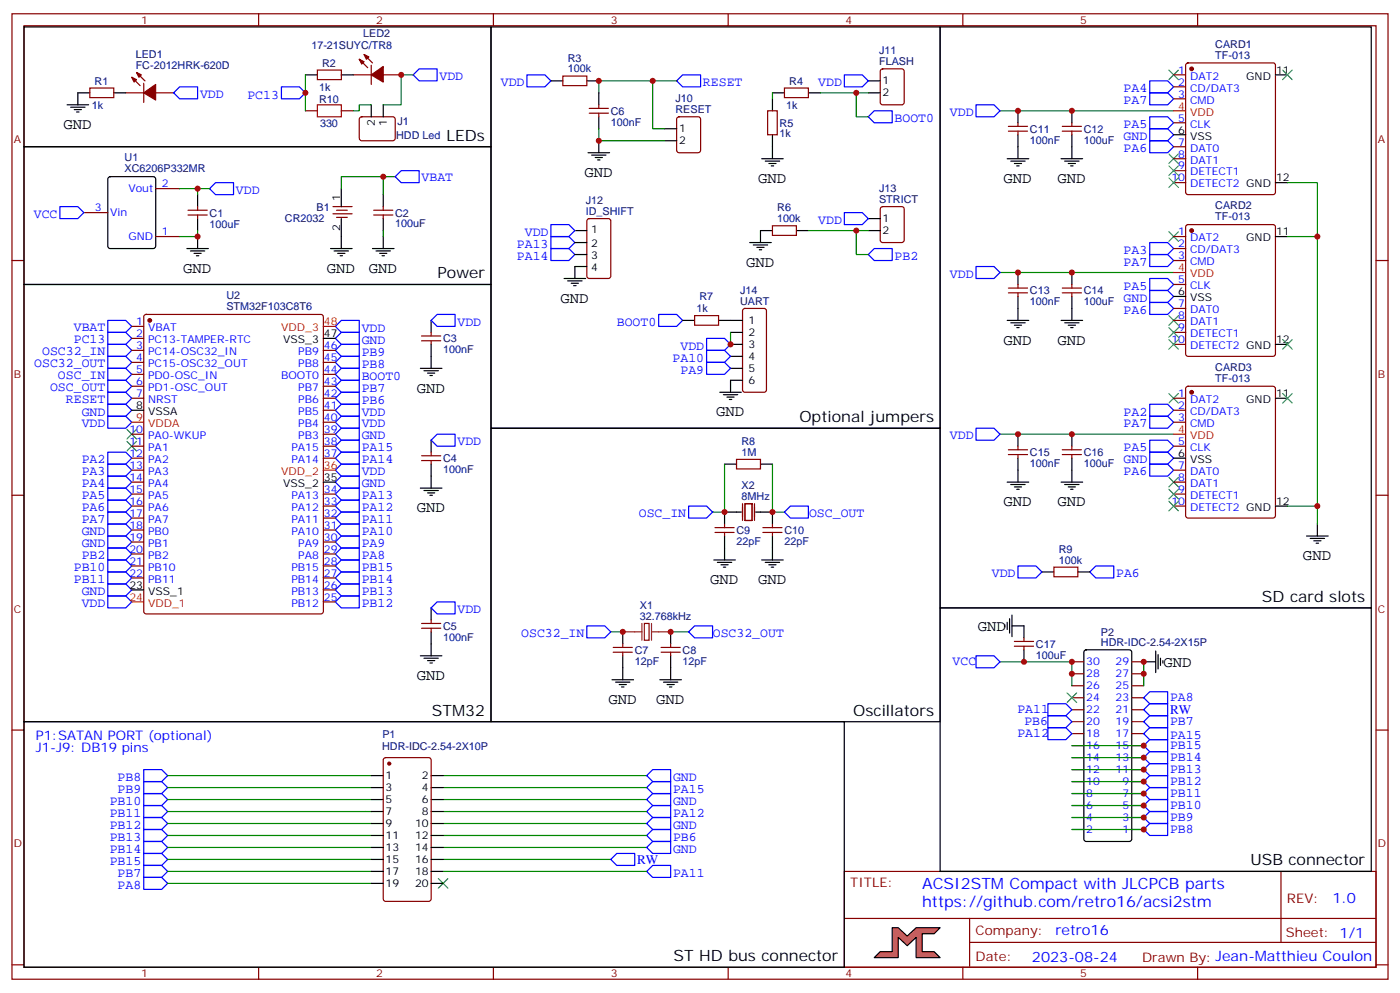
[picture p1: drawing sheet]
<svg xmlns="http://www.w3.org/2000/svg" width="412mm" height="292mm" viewBox="0 0 412 292" stroke-linecap="round" stroke-linejoin="round" font-family="sans-serif">
<g fill="none" stroke="#870000" stroke-width=".35">
<path d="M3.5 4.1h405.4v284.3h-405.4zM7.1 7.6h398.2v277.3h-398.2zM76.2 4.1v3.5M145.3 4.1v3.5M214.5 4.1v3.5M283.6 4.1v3.5M352.8 4.1v3.5M37 27.3h5.3M38.8 22.8l2.5 2.4M40.2 21.3l2.5 2.5M42.3 24.5v5.7M45.9 27.3h5.3"/>
<path d="M297 38.6h5.7M297 37.2h5.7M299.9 36.2v1M299.9 38.6v1.1M312.9 38.6h5.7M312.9 37.2h5.7M315.7 36.2v1M315.7 38.6v1.1M45.9 55.6h7M3.5 76.7h3.6M24.7 62.6h7M45.9 69.7h7"/>
<path d="M55.4 61.9h5.6M55.4 63.3h5.6M58.2 60.9v1M58.2 63.3v1.1M98.1 60.9h5.6M98.1 63h5.6M99.1 61.9h3.2M99.1 64h3.2M110.1 61.9h5.6M110.1 63.3h5.6M112.9 60.9v1M112.9 63.3v1.1"/>
<path d="M405.3 76.7h3.6M124.2 99h5.6M127 97.9v1.1M297 86.3h5.7M297 84.8h5.7M299.9 83.8v1M299.9 86.3v1M312.9 86.3h5.7M312.9 84.8h5.7M315.7 83.8v1M315.7 86.3v1M124.2 100.4h5.6"/>
<path d="M127 100.4v1M124.2 135.6h5.6M124.2 134.2h5.6M127 133.2v1M127 135.6v1.1M217 135.3h7v2.8h-7zM297 133.9h5.7M297 132.5h5.7M299.9 131.4v1.1M299.9 133.9v1M312.9 133.9h5.7M312.9 132.5h5.7"/>
<path d="M315.7 131.4v1.1M315.7 133.9v1M3.5 145.9h3.6M210.6 156.8h5.7M210.6 155.4h5.7M213.4 154.3v1.1M213.4 156.8v1.1M224.7 156.8h5.7M224.7 155.4h5.7M227.5 154.3v1.1M227.5 156.8v1.1M405.3 145.9h3.6"/>
<path d="M124.2 185h5.6M124.2 183.6h5.6M127 182.6v1M127 185v1.1M180.6 192.1h5.7M180.6 190.7h5.7M183.4 189.6v1.1M183.4 192.1v1M194.7 192.1h5.7M194.7 190.7h5.7M197.6 189.6v1.1M197.6 192.1v1"/>
<path d="M298.8 190.3h5.6M298.8 188.9h5.6M301.6 187.9v1M301.6 190.3v1.1M3.5 215h3.6M405.3 215h3.6M248.7 256.6h156.6v28.3h-156.6zM377.3 256.7v20.8M248.7 270.5h156.5M285.6 277.5h119.6M285.6 270.5v14.1M3.5 284.2h3.6"/>
<path d="M76.2 284.9v3.5M145.3 284.9v3.5M214.5 284.9v3.5M283.6 284.9v3.5M352.8 284.9v3.5M405.3 284.2h3.6"/>
</g>
<g fill="none" stroke="#000" stroke-width=".35">
<path d="M299.9 32.6v3.6M299.9 39.7v3.5M315.7 32.6v3.6M315.7 39.7v3.5M32 52.2l.5-.2h12.7l.6 .5 .1 20-.5 .6-12.9 .1-.7-.5-.1-20zM58.2 57.3v3.6M100.5 55.6v5.3M112.9 57.3v3.6M58.2 64.4v3.5M100.5 64.4v5.3M112.9 64.4v3.5M127 94.4v3.5"/>
<path d="M299.9 80.3v3.5M299.9 87.3v3.5M315.7 80.3v3.5M315.7 87.3v3.5M127 101.4v3.6M127 129.6v3.6M127 136.7v3.5M213.4 136.7h3.6M224 136.7h3.5M299.9 127.9v3.5M299.9 134.9v3.6M315.7 127.9v3.5"/>
<path d="M315.7 134.9v3.6M213.4 150.8v3.5M213.4 157.9v3.5M227.5 150.8v3.5M227.5 157.9v3.5M127 179v3.6M127 186.1v3.5M183.4 186.1v3.5M183.4 193.1v3.6M197.6 186.1v3.5M197.6 193.1v3.6M301.6 184.3v3.6"/>
<path d="M301.6 191.4v3.5"/>
</g>
<g fill="#870000" stroke="#870000" stroke-width=".35">
<path d="M38.8 22.8l1.4 .7-.7 .7z"/>
<path d="M40.2 21.3l1.4 .7-.7 .8z"/>
<path d="M42.3 27.3l3.6-2.4v4.6z"/>
</g>
<path d="M262.8 273.2h1.8l2.6 2.5 2.7-2.5h7l-1.7 1.8h-3.6v5.3h3.6l1.7 1.7h-7v-6l-2.6 2.5-2.7-2.5v6h-7.1l1.8-1.7h3.5z" fill="#f90" stroke="#000" stroke-width=".35"/>
<g fill="none" stroke="#000" stroke-width=".35">
<path d="M7.1 7.9h137.5v35.3h-137.5zM144.6 7.9h132.3v118.2h-132.3zM276.9 7.9h127v171.1h-127zM19.8 30.9h6.3M20.8 31.6h4.2M21.9 32.3h2.1M22.6 33h.7M26.5 27.3h-3.6v3.6M33.5 27.3h3.5M90 22h3.5M100.5 22h3.6M109.4 30.9v3.5"/>
<path d="M112.9 30.9v3.5M162.3 23.8h3.5M172.9 23.8h3.5M176.4 27.3v3.6M176.4 34.4v3.5M195.8 37.9h3.5M227.5 27.3h3.6M227.5 29.1v3.5M227.5 39.7v7M238.1 27.3h3.6M255.8 23.8h3.5M255.8 27.3h3.5"/>
<path d="M345.7 39.7h3.5M375.7 22h3.5M7.1 43.2h137.5v40.6h-137.5zM173.2 45h6.4M174.3 45.7h4.2M175.3 46.4h2.1M176 47.1h.7M176.4 41.5v3.5M195.8 41.5h3.5M224.4 46.7h6.3M225.4 47.4h4.3M226.5 48.2h2.1"/>
<path d="M227.2 48.9h.7M296.7 46.7h6.3M297.7 47.4h4.3M298.8 48.2h2.1M299.5 48.9h.7M299.9 43.2v3.5M312.6 46.7h6.3M313.6 47.4h4.3M314.7 48.2h2.1M315.4 48.9h.7M315.7 43.2v3.5M375.7 53.8h3.5"/>
<path d="M55 73.2h6.4M56.1 73.9h4.2M57.1 74.6h2.2M57.9 75.3h.7M58.2 69.7v3.5M97.4 73.2h6.3M98.4 73.9h4.3M99.5 74.6h2.1M100.2 75.3h.7M100.5 69.7v3.5M109.7 73.2h6.4M110.8 73.9h4.2"/>
<path d="M111.8 74.6h2.1M112.5 75.3h.7M112.9 69.7v3.5M169.3 67.9h3.6M169.3 71.4h3.6M169.3 75h3.6M172.9 78.5h-3.6v3.5M220.8 71.4h6.4M221.9 72.1h4.2M223 72.8h2.1M223.7 73.6h.7M227.5 67.9h-3.5v3.5"/>
<path d="M234.6 67.9h3.5M255.8 64.4h3.5M255.8 67.9h3.5M375.7 69.7h3.5M7.1 83.8h137.5v128.7h-137.5zM95.2 99.7h3.6M166.2 82h6.3M167.2 82.7h4.2M168.3 83.4h2.1M169 84.1h.7M201.1 94.4h3.5M211.7 94.4h7"/>
<path d="M215.2 97.9h3.5M296.7 94.4h6.3M297.7 95.1h4.3M298.8 95.8h2.1M299.5 96.5h.7M299.9 90.8v3.6M312.6 94.4h6.3M313.6 95.1h4.3M314.7 95.8h2.1M315.4 96.5h.7M315.7 90.8v3.6M345.7 87.3h3.5"/>
<path d="M123.8 108.5h6.4M124.9 109.2h4.2M125.9 109.9h2.2M126.6 110.6h.8M127 105v3.5M212 115.5h6.4M213.1 116.2h4.2M214.1 116.9h2.2M214.8 117.7h.7M215.2 108.5h3.5M215.2 101.4h3.5M215.2 105h3.5"/>
<path d="M218.7 112h-3.5v3.5M375.7 101.4h3.5M375.7 117.3h3.5M38.8 120.8h3.5M144.6 126.1h132.3v86.4h-132.3zM299.9 138.5v3.5M315.7 138.5v3.5M345.7 134.9h3.5M95.2 142h3.6M123.8 143.8h6.4M124.9 144.5h4.2M125.9 145.2h2.2"/>
<path d="M126.6 145.9h.8M127 140.2v3.6M213.4 150.8h5M222.6 150.8h4.9M296.7 142h6.3M297.7 142.7h4.3M298.8 143.4h2.1M299.5 144.1h.7M312.6 142h6.3M313.6 142.7h4.3M314.7 143.4h2.1M315.4 144.1h.7"/>
<path d="M375.7 149h3.5M384.9 157.9h6.3M385.9 158.6h4.3M387 159.3h2.1M387.7 160h.7M388.1 154.3v3.6M38.8 173.7h3.5M210.3 164.9h6.3M211.3 165.6h4.2M212.4 166.3h2.1M213.1 167h.7M213.4 161.4v3.5"/>
<path d="M224.4 164.9h6.3M225.4 165.6h4.3M226.5 166.3h2.1M227.2 167h.7M227.5 161.4v3.5M276.9 179h127v77.6h-127zM306.9 168.5h3.5M317.5 168.5h3.5M123.8 193.1h6.4M124.9 193.9h4.2M125.9 194.6h2.2M126.6 195.3h.8"/>
<path d="M127 189.6v3.5M183.4 196.7v3.5M197.6 196.7v3.5M296 184v.7M296.7 183.3v2.1M297.4 182.2v4.2M298.1 184.3h3.5M298.1 181.2v6.3M319.5 191.6l.5-.2h12.7l.6 .4 .1 55.3-.5 .7h-12.9l-.7-.4v-55.3zM336.9 194.9h3.5M340.4 191.7v6.4M341.1 192.8v4.2"/>
<path d="M341.8 193.9v2.1M342.5 194.6v.7M7.1 212.5h241.6v72.4h-241.6zM180.3 200.2h6.3M181.3 200.9h4.3M182.4 201.6h2.1M183.1 202.3h.7M194.4 200.2h6.3M195.4 200.9h4.3M196.5 201.6h2.1M197.2 202.3h.7M109.4 228.4h3.5"/>
<path d="M109.4 232h3.5M109.4 235.5h3.5M109.4 239h3.5M127 228.4h3.5M127 232h3.5M127 235.5h3.5M127 239h3.5M109.4 242.5h3.5M109.4 246.1h3.5M109.4 249.6h3.5M109.4 253.1h3.5M109.4 256.6h3.5"/>
<path d="M127 242.5h3.5M127 246.1h3.5M127 249.6h3.5M127 253.1h3.5M127 256.6h3.5M109.4 260.2h3.5M127 260.2h3.5"/>
</g>
<g fill="none" stroke="#008700" stroke-width=".35">
<path d="M90 22v10.6M109.4 30.9h-3.6v1.7h-1.7M121.7 22h-3.5v8.9h-5.3M176.4 37.9v3.6h19.4M192.3 23.8h-15.9v3.5M199.3 23.8h-7v14.1h3.5M227.5 27.3v1.8M241.7 27.3h10.5M255.8 27.3h-3.6v7.1h3.6M294.6 32.6h51.1M52.9 55.6h8.8M58.2 55.6v1.7"/>
<path d="M112.9 52v5.3M116.4 52h-15.9v3.6M379.2 53.8h8.9v15.9M58.2 67.9v1.8h-5.3M112.9 67.9v1.8M238.1 67.9h17.7M252.2 67.9v7.1h3.6M379.2 69.7h8.9v79.3h-8.9M215.2 97.9v3.5M294.6 80.3h51.1M213.4 136.7v14.1h-3.5M227.5 136.7v14.1h3.6"/>
<path d="M294.6 127.9h51.1M388.1 149v5.3M179.9 186.1h3.5M197.6 186.1h5.2M294.6 194.9h21.1v7.1M336.9 194.9v7.1M315.7 219.6h21.2M49.4 232h60M49.4 235.5h60M49.4 239h60M49.4 228.4h60M130.5 235.5h60"/>
<path d="M130.5 228.4h60M130.5 232h60M130.5 239h60M315.7 223.1h21.2M315.7 226.7h21.2M315.7 230.2h21.2M315.7 233.7h21.2M315.7 237.2h21.2M49.4 242.5h60M49.4 246.1h60M49.4 249.6h60M49.4 253.1h60"/>
<path d="M49.4 256.6h60M130.5 249.6h60M130.5 246.1h60M130.5 256.6h60M130.5 242.5h60M130.5 253.1h49.4M315.7 240.8h21.2M315.7 244.3h21.2M49.4 260.2h60"/>
</g>
<g fill="none" stroke="#00f" stroke-width=".35">
<path d="M52.9 25.6h5.3v3.5h-5.3l-1.7-1.8zM82.9 25.6h5.3l1.8 1.7-1.8 1.8h-5.3zM123.5 20.3h5.3v3.5h-5.3l-1.8-1.8zM155.2 22h5.3l1.8 1.8-1.8 1.8h-5.3zM201.1 22h5.3v3.6h-5.3l-1.8-1.8zM248.7 22h5.3l1.8 1.8-1.8 1.8h-5.3zM257.5 32.6h5.3v3.6h-5.3l-1.7-1.8zM287.5 30.9h5.3l1.8 1.7-1.8 1.8h-5.3zM338.7 37.9h5.3l1.7 1.8-1.7 1.8h-5.3zM338.7 34.4h5.3l1.7 1.8-1.7 1.7h-5.3zM338.7 27.3h5.3l1.7 1.8-1.7 1.8h-5.3zM338.7 23.8h5.3l1.7 1.8-1.7 1.7h-5.3z"/>
<path d="M63.5 53.8h5.3v3.5h-5.3l-1.8-1.7zM118.2 50.3h5.3v3.5h-5.3l-1.8-1.8zM338.7 41.5h5.3l1.7 1.7-1.7 1.8h-5.3zM17.6 60.9h5.3l1.8 1.7-1.8 1.8h-5.3zM162.3 73.2h5.3l1.7 1.8-1.7 1.7h-5.3zM162.3 69.7h5.3l1.7 1.7-1.7 1.8h-5.3zM162.3 66.1h5.3l1.7 1.8-1.7 1.8h-5.3zM248.7 62.6h5.3l1.8 1.8-1.8 1.7h-5.3zM257.5 73.2h5.3v3.5h-5.3l-1.7-1.7zM287.5 78.5h5.3l1.8 1.8-1.8 1.7h-5.3zM338.7 75h5.3l1.7 1.7-1.7 1.8h-5.3zM338.7 71.4h5.3l1.7 1.8-1.7 1.8h-5.3z"/>
<path d="M31.7 94.4h5.3l1.8 1.7-1.8 1.8h-5.3zM31.7 97.9h5.3l1.8 1.8-1.8 1.7h-5.3zM100.5 94.4h5.3v3.5h-5.3l-1.7-1.8zM100.5 97.9h5.3v3.5h-5.3l-1.7-1.7zM127 94.4l1.8-1.8h5.3v3.5h-5.3zM194 92.6h5.3l1.8 1.8-1.8 1.7h-5.3zM208.1 99.7h5.3l1.8 1.7-1.8 1.8h-5.3zM338.7 85.5h5.3l1.7 1.8-1.7 1.8h-5.3zM338.7 82h5.3l1.7 1.8-1.7 1.7h-5.3zM338.7 89.1h5.3l1.7 1.7-1.7 1.8h-5.3zM31.7 101.4h5.3l1.8 1.8-1.8 1.8h-5.3zM31.7 105h5.3l1.8 1.7-1.8 1.8h-5.3z"/>
<path d="M31.7 108.5h5.3l1.8 1.7-1.8 1.8h-5.3zM31.7 112h5.3l1.8 1.8-1.8 1.7h-5.3zM31.7 119.1h5.3l1.8 1.7-1.8 1.8h-5.3zM31.7 115.5h5.3l1.8 1.8-1.8 1.8h-5.3zM100.5 108.5h5.3v3.5h-5.3l-1.7-1.8zM100.5 101.4h5.3v3.6h-5.3l-1.7-1.8zM100.5 105h5.3v3.5h-5.3l-1.7-1.8zM100.5 112h5.3v3.5h-5.3l-1.7-1.7zM100.5 115.5h5.3v3.6h-5.3l-1.7-1.8zM100.5 119.1h5.3v3.5h-5.3l-1.7-1.8zM208.1 106.7h5.3l1.8 1.8-1.8 1.7h-5.3zM208.1 103.2h5.3l1.8 1.8-1.8 1.7h-5.3z"/>
<path d="M338.7 119.1h5.3l1.7 1.7-1.7 1.8h-5.3zM31.7 133.2h5.3l1.8 1.7-1.8 1.8h-5.3zM31.7 136.7h5.3l1.8 1.8-1.8 1.7h-5.3zM31.7 122.6h5.3l1.8 1.8-1.8 1.7h-5.3zM100.5 136.7h5.3v3.5h-5.3l-1.7-1.7zM100.5 129.6h5.3v3.6h-5.3l-1.7-1.8zM100.5 133.2h5.3v3.5h-5.3l-1.7-1.8zM100.5 122.6h5.3v3.5h-5.3l-1.7-1.7zM100.5 126.1h5.3v3.5h-5.3l-1.7-1.7zM128.8 127.9h5.3v3.5h-5.3l-1.8-1.8zM287.5 126.1h5.3l1.8 1.8-1.8 1.7h-5.3zM338.7 133.2h5.3l1.7 1.7-1.7 1.8h-5.3z"/>
<path d="M338.7 122.6h5.3l1.7 1.8-1.7 1.7h-5.3zM338.7 129.6h5.3l1.7 1.8-1.7 1.8h-5.3zM338.7 136.7h5.3l1.7 1.8-1.7 1.7h-5.3zM31.7 140.2h5.3l1.8 1.8-1.8 1.8h-5.3zM31.7 143.8h5.3l1.8 1.7-1.8 1.8h-5.3zM31.7 147.3h5.3l1.8 1.7-1.8 1.8h-5.3zM31.7 150.8h5.3l1.8 1.8-1.8 1.7h-5.3zM31.7 154.3h5.3l1.8 1.8-1.8 1.8h-5.3zM31.7 157.9h5.3l1.8 1.7-1.8 1.8h-5.3zM100.5 140.2h5.3v3.6h-5.3l-1.7-1.8zM100.5 147.3h5.3v3.5h-5.3l-1.7-1.8zM100.5 154.3h5.3v3.6h-5.3l-1.7-1.8z"/>
<path d="M100.5 157.9h5.3v3.5h-5.3l-1.7-1.8zM100.5 150.8h5.3v3.5h-5.3l-1.7-1.7zM100.5 143.8h5.3v3.5h-5.3l-1.7-1.8zM202.8 149h5.3l1.8 1.8-1.8 1.8h-5.3zM232.8 149h5.3v3.6h-5.3l-1.7-1.8zM31.7 161.4h5.3l1.8 1.8-1.8 1.7h-5.3zM31.7 164.9h5.3l1.8 1.8-1.8 1.8h-5.3zM31.7 168.5h5.3l1.8 1.7-1.8 1.8h-5.3zM31.7 172h5.3l1.8 1.7-1.8 1.8h-5.3zM31.7 175.5h5.3l1.8 1.8-1.8 1.7h-5.3zM100.5 164.9h5.3v3.6h-5.3l-1.7-1.8zM100.5 168.5h5.3v3.5h-5.3l-1.7-1.8z"/>
<path d="M100.5 172h5.3v3.5h-5.3l-1.7-1.8zM100.5 175.5h5.3v3.5h-5.3l-1.7-1.7zM100.5 161.4h5.3v3.5h-5.3l-1.7-1.7zM127 179l1.8-1.7h5.3v3.5h-5.3zM299.9 166.7h5.3l1.7 1.8-1.7 1.7h-5.3zM322.8 166.7h5.3v3.5h-5.3l-1.8-1.7zM172.9 184.3h5.3l1.7 1.8-1.7 1.8h-5.3zM202.8 186.1l1.8-1.8h5.3v3.6h-5.3zM287.5 193.1h5.3l1.8 1.8-1.8 1.8h-5.3zM308.7 214.3h5.3l1.7 1.8-1.7 1.7h-5.3zM308.7 210.8h5.3l1.7 1.7-1.7 1.8h-5.3zM308.7 207.3h5.3l1.7 1.7-1.7 1.8h-5.3z"/>
<path d="M336.9 205.5l1.8-1.8h5.3v3.6h-5.3zM336.9 209l1.8-1.7h5.3v3.5h-5.3zM336.9 219.6l1.8-1.8h5.3v3.6h-5.3zM338.7 210.8h5.3v3.5h-5.3l-1.8-1.8zM338.7 214.3h5.3v3.5h-5.3l-1.8-1.7zM42.3 230.2h5.3l1.8 1.8-1.8 1.7h-5.3zM42.3 233.7h5.3l1.8 1.8-1.8 1.7h-5.3zM42.3 237.2h5.3l1.8 1.8-1.8 1.8h-5.3zM42.3 226.7h5.3l1.8 1.7-1.8 1.8h-5.3zM192.3 233.7h5.3v3.5h-5.3l-1.8-1.7zM192.3 226.7h5.3v3.5h-5.3l-1.8-1.8zM192.3 230.2h5.3v3.5h-5.3l-1.8-1.7z"/>
<path d="M192.3 237.2h5.3v3.6h-5.3l-1.8-1.8zM336.9 223.1l1.8-1.7h5.3v3.5h-5.3zM336.9 230.2l1.8-1.8h5.3v3.6h-5.3zM336.9 233.7l1.8-1.7h5.3v3.5h-5.3zM336.9 237.2l1.8-1.7h5.3v3.5h-5.3zM338.7 224.9h5.3v3.5h-5.3l-1.8-1.7zM42.3 240.8h5.3l1.8 1.7-1.8 1.8h-5.3zM42.3 244.3h5.3l1.8 1.8-1.8 1.7h-5.3zM42.3 247.8h5.3l1.8 1.8-1.8 1.8h-5.3zM42.3 251.4h5.3l1.8 1.7-1.8 1.8h-5.3zM42.3 254.9h5.3l1.8 1.7-1.8 1.8h-5.3zM42.3 258.4h5.3l1.8 1.8-1.8 1.7h-5.3z"/>
<path d="M179.9 253.1l1.8-1.7h5.3v3.5h-5.3zM192.3 247.8h5.3v3.6h-5.3l-1.8-1.8zM192.3 240.8h5.3v3.5h-5.3l-1.8-1.8zM192.3 244.3h5.3v3.5h-5.3l-1.8-1.7zM192.3 254.9h5.3v3.5h-5.3l-1.8-1.8zM336.9 240.8l1.8-1.8h5.3v3.5h-5.3zM336.9 244.3l1.8-1.8h5.3v3.6h-5.3z"/>
</g>
<g fill="none" stroke="#870000" stroke-width=".35">
<path d="M105.8 17.5l2.5 2.4M107.2 16.1l2.5 2.4M109.4 19.2v5.7M349.5 18.7l.5-.2h25l.5 .2 .2 .5v37.4l-.2 .5-.5 .2h-25l-.5-.2-.3-.5v-37.4zM26.5 25.9h7v2.9h-7zM90 32.6h3.5M93.5 20.6h7v2.9h-7zM100.5 32.6h3.6M104.1 22h5.3M106.1 34.6l.4-.2 9.5 .1 .4 .6v5.9l-.7 .5-9.4-.1-.5-.7v-5.6zM112.9 22h5.3M165.8 22.4h7.1v2.8h-7.1z"/>
<path d="M173.6 33.3h5.6M173.6 31.9h5.6M176.4 30.9v1M176.4 33.3v1.1M199.6 34.6l.4-.2h5.7l.6 .4 .1 9.5-.5 .6-5.9 .1-.6-.5-.1-9.4zM226.1 32.6h2.9v7.1h-2.9zM231.1 25.9h7v2.9h-7zM259.5 20.5l.5-.2h5.6l.7 .4v9.5l-.4 .6-5.9 .1-.7-.5v-9.4zM345.7 22h3.5M345.7 25.6h3.5M345.7 29.1h3.5M345.7 36.2h3.5"/>
<path d="M345.7 43.2h3.5M345.7 46.7h3.5M345.7 50.3h3.5M345.7 53.8h3.5M173.1 64.6l.5-.2h5.6l.7 .4v16.5l-.4 .7h-5.9l-.7-.4v-16.5zM227.5 66.5h7.1v2.8h-7.1zM259.5 61.1l.5-.2h5.6l.7 .4v9.4l-.4 .7h-5.9l-.7-.4v-9.4zM345.7 69.7h3.5M345.7 73.2h3.5M345.7 76.7h3.5M349.5 66.4l.5-.3h25l.5 .3 .2 .5v37.3l-.2 .5-.5 .3h-25l-.5-.3-.3-.5v-37.3zM38.8 96.1h3.5"/>
<path d="M38.8 99.7h3.5M42.6 92.8l.4-.2h51.5l.7 .4v87.1l-.4 .6-51.8 .1-.6-.5-.1-87zM204.6 93h7.1v2.8h-7.1zM219 91l.4-.2h5.7l.6 .5 .1 23.5-.5 .7h-5.9l-.6-.4-.1-23.6zM345.7 83.8h3.5M345.7 90.8h3.5M345.7 94.4h3.5M345.7 97.9h3.5M38.8 117.3h3.5M38.8 103.2h3.5M38.8 106.7h3.5M38.8 110.2h3.5"/>
<path d="M38.8 113.8h3.5M95.2 117.3h3.6M95.2 103.2h3.6M95.2 106.7h3.6M95.2 110.2h3.6M95.2 113.8h3.6M345.7 101.4h3.5M345.7 117.3h3.5M349.5 114l.5-.2h25l.5 .2 .2 .5v37.4l-.2 .5-.5 .2h-25l-.5-.3-.3-.4v-37.4zM38.8 131.4h3.5M38.8 138.5h3.5M38.8 127.9h3.5"/>
<path d="M38.8 134.9h3.5M95.2 120.8h3.6M95.2 124.4h3.6M95.2 131.4h3.6M95.2 127.9h3.6M95.2 134.9h3.6M345.7 120.8h3.5M345.7 124.4h3.5M345.7 131.4h3.5M345.7 138.5h3.5M38.8 142h3.5M38.8 145.5h3.5"/>
<path d="M38.8 149h3.5M38.8 152.6h3.5M38.8 156.1h3.5M38.8 159.6h3.5M95.2 145.5h3.6M95.2 149h3.6M95.2 152.6h3.6M95.2 156.1h3.6M95.2 159.6h3.6M218.7 148.3v5M219.4 148.3h2.1v5h-2.1zM222.2 148.3v5"/>
<path d="M345.7 142h3.5M345.7 145.5h3.5M345.7 149h3.5M38.8 163.2h3.5M38.8 166.7h3.5M38.8 170.2h3.5M95.2 163.2h3.6M95.2 166.7h3.6M95.2 170.2h3.6M95.2 177.3h3.6M95.2 173.7h3.6M310.4 167h7.1v2.9h-7.1z"/>
<path d="M189.8 183.6h1.4v5h-1.4zM315.7 198.4h3.6M315.7 194.9h3.6M333.4 198.4h3.5M333.4 194.9h3.5M315.7 219.6h3.6M315.7 216.1h3.6M315.7 212.5h3.6M315.7 209h3.6M315.7 205.5h3.6M315.7 202h3.6M333.4 219.6h3.5"/>
<path d="M333.4 216.1h3.5M333.4 212.5h3.5M333.4 209h3.5M333.4 205.5h3.5M333.4 202h3.5M113.1 223.3l.5-.2h12.7l.6 .5 .1 41.2-.5 .6-12.9 .1-.7-.5v-41.2zM315.7 237.2h3.6M315.7 233.7h3.6M315.7 230.2h3.6M315.7 226.7h3.6M315.7 223.1h3.6M333.4 237.2h3.5"/>
<path d="M333.4 233.7h3.5M333.4 230.2h3.5M333.4 226.7h3.5M333.4 223.1h3.5M315.7 244.3h3.6M315.7 240.8h3.6M333.4 244.3h3.5M333.4 240.8h3.5"/>
</g>
<g fill="#870000" stroke="#870000" stroke-width=".35">
<path d="M105.8 17.5l1.4 .7-.7 .7z"/>
<path d="M107.2 16.1l1.5 .7-.8 .7z"/>
<path d="M109.4 22l3.5-2.4v4.6z"/>
<circle cx="351" cy="20.3" r=".53"/>
<circle cx="351" cy="67.9" r=".53"/>
<circle cx="351" cy="115.5" r=".53"/>
<circle cx="114.7" cy="224.9" r=".44"/>
<circle cx="44.1" cy="94.4" r=".53"/>
</g>
<g fill="none" stroke="#3c3" stroke-width=".35">
<path d="M344.3 20.6l2.8 2.9M347.1 20.6l-2.8 2.9M377.8 20.6l2.8 2.9M380.6 20.6l-2.8 2.9M344.3 45.3l2.8 2.9M344.3 48.9l2.8 2.8M344.3 52.4l2.8 2.8M347.1 45.3l-2.8 2.9M347.1 48.9l-2.8 2.8M347.1 52.4l-2.8 2.8M344.3 68.3l2.8 2.8M347.1 68.3l-2.8 2.8"/>
<path d="M344.3 93l2.8 2.8M344.3 96.5l2.8 2.8M347.1 93l-2.8 2.8M347.1 96.5l-2.8 2.8M344.3 115.9l2.8 2.8M344.3 100l2.8 2.8M347.1 115.9l-2.8 2.8M347.1 100l-2.8 2.8M377.8 115.9l2.8 2.8M377.8 100l2.8 2.8M380.6 115.9l-2.8 2.8M380.6 100l-2.8 2.8"/>
<path d="M37.4 126.5l2.8 2.8M37.4 130l2.8 2.8M40.2 126.5l-2.8 2.8M40.2 130l-2.8 2.8M344.3 140.6l2.8 2.8M344.3 144.1l2.8 2.8M344.3 147.6l2.8 2.9M347.1 140.6l-2.8 2.8M347.1 144.1l-2.8 2.8M347.1 147.6l-2.8 2.9M314.3 204.1l2.8 2.8M317.1 204.1l-2.8 2.8"/>
<path d="M129.1 258.8l2.8 2.8M131.9 258.8l-2.8 2.8"/>
</g>
<path d="M345.7 32.6h3.5M95.2 96.1h3.6M345.7 80.3h3.5M38.8 124.4h3.5M95.2 138.5h3.6M345.7 127.9h3.5M38.8 177.3h3.5" fill="none" stroke="#f00" stroke-width=".35"/>
<path d="M183.4 186.1h5.7M189.1 183.6v5M191.9 186.1h5.7M191.9 183.6v5" fill="none" stroke="#8c2424" stroke-width=".35"/>
<path d="M93.5 30.9h7v3.5h-7z" fill="none" stroke="#a10000" stroke-width=".35"/>
<g fill="#c00">
<circle cx="112.9" cy="52" r=".88"/>
<circle cx="213.4" cy="150.8" r=".88"/>
<circle cx="227.5" cy="150.8" r=".88"/>
<circle cx="58.2" cy="69.7" r=".88"/>
<circle cx="58.2" cy="55.6" r=".88"/>
<circle cx="315.7" cy="32.6" r=".88"/>
<circle cx="315.7" cy="80.3" r=".88"/>
<circle cx="315.7" cy="127.9" r=".88"/>
<circle cx="299.9" cy="32.6" r=".88"/>
<circle cx="299.9" cy="80.3" r=".88"/>
<circle cx="299.9" cy="127.9" r=".88"/>
<circle cx="192.3" cy="23.8" r=".88"/>
<circle cx="176.4" cy="23.8" r=".88"/>
<circle cx="176.4" cy="41.5" r=".88"/>
<circle cx="388.1" cy="149" r=".88"/>
<circle cx="388.1" cy="69.7" r=".88"/>
<circle cx="215.2" cy="101.4" r=".88"/>
<circle cx="252.2" cy="67.9" r=".88"/>
<circle cx="252.2" cy="27.3" r=".88"/>
<circle cx="183.4" cy="186.1" r=".88"/>
<circle cx="197.6" cy="186.1" r=".88"/>
<circle cx="315.7" cy="198.4" r=".88"/>
<circle cx="336.9" cy="194.9" r=".88"/>
<circle cx="336.9" cy="198.4" r=".88"/>
<circle cx="336.9" cy="219.6" r=".88"/>
<circle cx="336.9" cy="223.1" r=".88"/>
<circle cx="336.9" cy="226.7" r=".88"/>
<circle cx="336.9" cy="230.2" r=".88"/>
<circle cx="336.9" cy="233.7" r=".88"/>
<circle cx="336.9" cy="237.2" r=".88"/>
<circle cx="336.9" cy="240.8" r=".88"/>
<circle cx="336.9" cy="244.3" r=".88"/>
<circle cx="301.6" cy="194.9" r=".88"/>
<circle cx="315.7" cy="194.9" r=".88"/>
<circle cx="90" cy="27.3" r=".88"/>
<circle cx="118.2" cy="22" r=".88"/>
</g>
<g font-size="4.6">
<text x="18.7" y="38">GND</text>
<text x="131.5" y="41.5">LEDs</text>
<text x="172.2" y="52.1">GND</text>
<text x="223.3" y="53.9">GND</text>
<text x="295.6" y="53.9">GND</text>
<text x="311.5" y="53.9">GND</text>
<text x="54" y="80.3">GND</text>
<text x="96.3" y="80.3">GND</text>
<text x="108.7" y="80.3">GND</text>
<text x="128.9" y="82">Power</text>
<text x="219.8" y="78.6">GND</text>
<text x="165.1" y="89.1">GND</text>
<text x="295.6" y="101.5">GND</text>
<text x="311.5" y="101.5">GND</text>
<text x="122.8" y="115.6">GND</text>
<text x="211" y="122.7">GND</text>
<text x="235.5" y="124.4">Optional jumpers</text>
<text x="295.6" y="149.1">GND</text>
<text x="311.5" y="149.1">GND</text>
<text x="122.8" y="150.9">GND</text>
<text x="383.8" y="165">GND</text>
<text x="209.2" y="172">GND</text>
<text x="223.3" y="172">GND</text>
<text x="371.7" y="177.3">SD card slots</text>
<text x="288" y="185.9">GND</text>
<text x="342.7" y="196.5">GND</text>
<text x="122.8" y="200.3">GND</text>
<text x="179.2" y="207.3">GND</text>
<text x="193.3" y="207.3">GND</text>
<text x="127.2" y="210.8">STM32</text>
<text x="251.3" y="210.8">Oscillators</text>
<text x="368.3" y="254.9">USB connector</text>
<text x="198.4" y="283.1">ST HD bus connector</text>
</g>
<g font-size="4.6" fill="#00f">
<text x="271.6" y="261.9">ACSI2STM Compact with JLCPCB parts</text>
<text x="271.6" y="267.2">https://github.com/retro16/acsi2stm</text>
</g>
<g font-size="4.2" fill="#00f">
<text x="392.5" y="265.9">1.0</text>
<text x="310.9" y="275.5">retro16</text>
<text x="304" y="283.3">2023-08-24</text>
</g>
<g font-size="3.9" fill="#00f">
<text x="129.5" y="23.6">VDD</text>
<text x="58.9" y="28.9">VDD</text>
<text x="72.9" y="29">PC13</text>
<text x="147.5" y="25.4">VDD</text>
<text x="207.1" y="25.3">RESET</text>
<text x="241" y="25.4">VDD</text>
<text x="331" y="27.1">PA4</text>
<text x="263.5" y="35.9">BOOT0</text>
<text x="279.8" y="34.2">VDD</text>
<text x="331" y="30.7">PA7</text>
<text x="331" y="41.2">GND</text>
<text x="331" y="37.7">PA5</text>
<text x="331" y="44.8">PA6</text>
<text x="124.2" y="53.3">VBAT</text>
<text x="69.5" y="57.1">VDD</text>
<text x="9.9" y="64.2">VCC</text>
<text x="241" y="65.9">VDD</text>
<text x="154.6" y="69.5">VDD</text>
<text x="152.3" y="76.5">PA14</text>
<text x="152.3" y="73">PA13</text>
<text x="263.5" y="76.5">PB2</text>
<text x="331" y="74.8">PA3</text>
<text x="279.8" y="81.8">VDD</text>
<text x="331" y="78.3">PA7</text>
<text x="331" y="88.8">GND</text>
<text x="331" y="85.3">PA5</text>
<text x="134.8" y="95.9">VDD</text>
<text x="181.7" y="95.9">BOOT0</text>
<text x="331" y="92.4">PA6</text>
<text x="21.7" y="97.4">VBAT</text>
<text x="21.7" y="100.9">PC13</text>
<text x="106.5" y="97.7">VDD</text>
<text x="106.5" y="101.2">GND</text>
<text x="10.1" y="108">OSC32_OUT</text>
<text x="12.4" y="104.5">OSC32_IN</text>
<text x="106.5" y="104.7">PB9</text>
<text x="198.1" y="106.5">PA10</text>
<text x="200.4" y="103">VDD</text>
<text x="17.1" y="111.5">OSC_IN</text>
<text x="106.5" y="111.8">BOOT0</text>
<text x="106.5" y="108.3">PB8</text>
<text x="200.4" y="110">PA9</text>
<text x="14.7" y="115.1">OSC_OUT</text>
<text x="19.4" y="118.8">RESET</text>
<text x="106.5" y="115.3">PB7</text>
<text x="106.5" y="118.8">PB6</text>
<text x="24.1" y="122.4">GND</text>
<text x="24.1" y="125.9">VDD</text>
<text x="106.5" y="122.4">VDD</text>
<text x="106.5" y="125.9">VDD</text>
<text x="331" y="125.9">PA7</text>
<text x="331" y="122.4">PA2</text>
<text x="106.5" y="129.4">GND</text>
<text x="134.8" y="131.2">VDD</text>
<text x="279.8" y="129.4">VDD</text>
<text x="24.1" y="136.5">PA2</text>
<text x="106.5" y="132.9">PA15</text>
<text x="106.5" y="136.5">PA14</text>
<text x="331" y="136.5">GND</text>
<text x="331" y="133">PA5</text>
<text x="24.1" y="140">PA3</text>
<text x="24.1" y="143.5">PA4</text>
<text x="106.5" y="140">VDD</text>
<text x="106.5" y="143.5">GND</text>
<text x="331" y="140">PA6</text>
<text x="24.1" y="147.1">PA5</text>
<text x="106.5" y="147">PA13</text>
<text x="24.1" y="150.6">PA6</text>
<text x="24.1" y="154.1">PA7</text>
<text x="106.5" y="150.6">PA12</text>
<text x="106.5" y="154.1">PA11</text>
<text x="188.2" y="152.4">OSC_IN</text>
<text x="238.3" y="152.3">OSC_OUT</text>
<text x="24.1" y="157.7">GND</text>
<text x="24.1" y="161.2">GND</text>
<text x="106.5" y="157.6">PA10</text>
<text x="106.5" y="161.2">PA9</text>
<text x="24.1" y="164.7">PB2</text>
<text x="106.5" y="164.7">PA8</text>
<text x="21.7" y="168.2">PB10</text>
<text x="21.7" y="171.8">PB11</text>
<text x="106.5" y="168.2">PB15</text>
<text x="106.5" y="171.8">PB14</text>
<text x="292.2" y="170">VDD</text>
<text x="328.8" y="170">PA6</text>
<text x="24.1" y="175.3">GND</text>
<text x="24.1" y="178.8">VDD</text>
<text x="106.5" y="175.3">PB13</text>
<text x="106.5" y="178.8">PB12</text>
<text x="134.8" y="180.4">VDD</text>
<text x="153.5" y="187.7">OSC32_IN</text>
<text x="210" y="187.7">OSC32_OUT</text>
<text x="280.6" y="196">VCC</text>
<text x="344.7" y="206.5">PA8</text>
<text x="299.7" y="210">PA11</text>
<text x="301.8" y="213.5">PB6</text>
<text x="344.7" y="210.3">RW</text>
<text x="344.7" y="213.5">PB7</text>
<text x="10.6" y="217.8">P1:SATAN PORT (optional)</text>
<text x="10.6" y="221.4">J1-J9: DB19 pins</text>
<text x="299.7" y="217.1">PA12</text>
<text x="344.7" y="220.6">PB15</text>
<text x="344.7" y="217.6">PA15</text>
<text x="344.7" y="224.1">PB14</text>
<text x="344.7" y="227.7">PB13</text>
<text x="34.6" y="233.5">PB9</text>
<text x="34.6" y="230">PB8</text>
<text x="198.3" y="230">GND</text>
<text x="198.3" y="233.5">PA15</text>
<text x="344.7" y="231.2">PB12</text>
<text x="32.3" y="237">PB10</text>
<text x="198.3" y="237">GND</text>
<text x="344.7" y="234.7">PB11</text>
<text x="344.7" y="238.2">PB10</text>
<text x="32.3" y="240.5">PB11</text>
<text x="32.3" y="244.1">PB12</text>
<text x="198.3" y="244.1">GND</text>
<text x="198.3" y="240.5">PA12</text>
<text x="344.7" y="241.8">PB9</text>
<text x="344.7" y="245.3">PB8</text>
<text x="32.3" y="247.6">PB13</text>
<text x="32.3" y="251.1">PB14</text>
<text x="198.3" y="251.1">GND</text>
<text x="198.3" y="247.6">PB6</text>
<text x="32.3" y="254.6">PB15</text>
<text x="187.7" y="254.4">RW</text>
<text x="34.6" y="258.2">PB7</text>
<text x="34.6" y="261.7">PA8</text>
<text x="198.3" y="258.2">PA11</text>
</g>
<g font-size="3.9" fill="#800">
<text x="250.5" y="261.2">TITLE:</text>
<text x="379.1" y="265.9">REV:</text>
<text x="287.4" y="275.4">Company:</text>
<text x="378.7" y="276">Sheet: 1/1</text>
<text x="287.4" y="283.1">Date:</text>
<text x="336.4" y="283.2">Drawn By: Jean-Matthieu Coulon</text>
</g>
<g font-size="3.2" fill="#800">
<text x="41.6" y="7.1">1</text>
<text x="110.8" y="7.1">2</text>
<text x="179.9" y="7.1">3</text>
<text x="249.1" y="7.1">4</text>
<text x="318.2" y="7.1">5</text>
<text x="4.1" y="42.2">A</text>
<text x="405.9" y="42.2">A</text>
<text x="4.1" y="111.3">B</text>
<text x="405.9" y="111.3">B</text>
<text x="4.1" y="180.4">C</text>
<text x="405.9" y="180.4">C</text>
<text x="4.1" y="249.6">D</text>
<text x="405.9" y="249.6">D</text>
<text x="41.6" y="287.9">1</text>
<text x="110.8" y="287.9">2</text>
<text x="179.9" y="287.9">3</text>
<text x="249.1" y="287.9">4</text>
<text x="318.2" y="287.9">5</text>
</g>
<g font-size="3.2" fill="#000080">
<text x="107" y="10.9">LED2</text>
<text x="40" y="17">LED1</text>
<text x="91.7" y="14.4">17-21SUYC/TR8</text>
<text x="259" y="16">J11</text>
<text x="358" y="17.3">TF-013</text>
<text x="358" y="14">CARD1</text>
<text x="40" y="20.3">FC-2012HRK-620D</text>
<text x="94.9" y="19.7">R2</text>
<text x="167.2" y="21.3">100k</text>
<text x="167.2" y="18.1">R3</text>
<text x="259" y="19.2">FLASH</text>
<text x="27.9" y="25">R1</text>
<text x="94" y="26.7">1k</text>
<text x="232.5" y="25">R4</text>
<text x="27" y="32">1k</text>
<text x="94" y="30.2">R10</text>
<text x="179.9" y="33.8">C6</text>
<text x="199" y="33.3">RESET</text>
<text x="199" y="30.1">J10</text>
<text x="231.6" y="32">1k</text>
<text x="94.3" y="37.3">330</text>
<text x="116.7" y="40.8">HDD Led</text>
<text x="117.1" y="36.9">J1</text>
<text x="179.9" y="37">100nF</text>
<text x="229.7" y="40.5">1k</text>
<text x="229.7" y="37.3">R5</text>
<text x="303.4" y="39.1">C11</text>
<text x="319.3" y="39.1">C12</text>
<text x="36.7" y="47.5">U1</text>
<text x="303.4" y="42.3">100nF</text>
<text x="319.3" y="42.3">100uF</text>
<text x="36.7" y="50.8">XC6206P332MR</text>
<text x="259" y="59.8">STRICT</text>
<text x="259" y="56.6">J13</text>
<text x="61.7" y="63.9">C1</text>
<text x="83.9" y="65.5">CR2032</text>
<text x="93.2" y="62">B1</text>
<text x="116.4" y="63.8">C2</text>
<text x="172.5" y="63.3">ID_SHIFT</text>
<text x="172.5" y="60.1">J12</text>
<text x="229" y="65.4">100k</text>
<text x="229" y="62.2">R6</text>
<text x="358" y="64.9">TF-013</text>
<text x="358" y="61.7">CARD2</text>
<text x="61.7" y="67">100uF</text>
<text x="116.4" y="67">100uF</text>
<text x="66.7" y="88.1">U2</text>
<text x="206" y="88.5">R7</text>
<text x="218" y="89.8">UART</text>
<text x="218" y="86.5">J14</text>
<text x="303.4" y="89.9">100nF</text>
<text x="303.4" y="86.7">C13</text>
<text x="319.3" y="89.9">100uF</text>
<text x="319.3" y="86.7">C14</text>
<text x="66.7" y="91.3">STM32F103C8T6</text>
<text x="205.2" y="92">1k</text>
<text x="130.5" y="100.8">C3</text>
<text x="130.5" y="104">100nF</text>
<text x="358" y="112.5">TF-013</text>
<text x="358" y="109.3">CARD3</text>
<text x="218.4" y="131">R8</text>
<text x="130.5" y="136.1">C4</text>
<text x="218.4" y="134.2">1M</text>
<text x="303.4" y="137.5">100nF</text>
<text x="303.4" y="134.3">C15</text>
<text x="319.3" y="137.5">100uF</text>
<text x="319.3" y="134.3">C16</text>
<text x="130.5" y="139.3">100nF</text>
<text x="218.5" y="147.3">8MHz</text>
<text x="218.5" y="144.1">X2</text>
<text x="217" y="160.5">22pF</text>
<text x="217" y="157.2">C9</text>
<text x="231.1" y="160.5">22pF</text>
<text x="231.1" y="157.2">C10</text>
<text x="311.9" y="166">100k</text>
<text x="311.9" y="162.8">R9</text>
<text x="188.5" y="179.3">X1</text>
<text x="130.5" y="185.5">C5</text>
<text x="188.5" y="182.6">32.768kHz</text>
<text x="130.5" y="188.7">100nF</text>
<text x="305.2" y="190.8">C17</text>
<text x="324.3" y="190.3">HDR-IDC-2.54-2X15P</text>
<text x="324.3" y="187.2">P2</text>
<text x="187" y="195.8">12pF</text>
<text x="187" y="192.6">C7</text>
<text x="201.1" y="195.7">12pF</text>
<text x="201.1" y="192.5">C8</text>
<text x="305.2" y="193.9">100uF</text>
<text x="112.6" y="220.8">HDR-IDC-2.54-2X10P</text>
<text x="112.6" y="217.2">P1</text>
</g>
<g font-size="3.2" fill="#00f">
<text x="347.1" y="21.7">1</text>
<text x="350.6" y="23.5">DAT2</text>
<text x="347.1" y="25.2">2</text>
<text x="347.1" y="28.8">3</text>
<text x="350.6" y="27">CD/DAT3</text>
<text x="347.1" y="35.8">5</text>
<text x="350.6" y="30.5">CMD</text>
<text x="350.6" y="37.6">CLK</text>
<text x="347.1" y="42.9">7</text>
<text x="347.1" y="46.4">8</text>
<text x="350.6" y="44.6">DAT0</text>
<text x="345" y="53.4">10</text>
<text x="347.1" y="49.9">9</text>
<text x="350.6" y="48.2">DAT1</text>
<text x="350.6" y="51.7">DETECT1</text>
<text x="37.8" y="56.6">Vout</text>
<text x="47.6" y="55.2">2</text>
<text x="350.6" y="55.2">DETECT2 GND</text>
<text x="28" y="62.3">3</text>
<text x="32.5" y="63.7">Vin</text>
<text x="37.9" y="70.7">GND</text>
<text x="47.6" y="69.3">1</text>
<text x="347.1" y="69.3">1</text>
<text x="350.6" y="71.1">DAT2</text>
<text x="347.1" y="72.8">2</text>
<text x="347.1" y="76.4">3</text>
<text x="350.6" y="74.6">CD/DAT3</text>
<text x="347.1" y="83.4">5</text>
<text x="350.6" y="78.1">CMD</text>
<text x="350.6" y="85.2">CLK</text>
<text x="40.1" y="95.8">1</text>
<text x="347.1" y="90.5">7</text>
<text x="347.1" y="94">8</text>
<text x="350.6" y="92.3">DAT0</text>
<text x="350.6" y="95.8">DAT1</text>
<text x="40.1" y="99.3">2</text>
<text x="43.6" y="97.5">VBAT</text>
<text x="43.6" y="101.1">PC13-TAMPER-RTC</text>
<text x="345" y="101.1">10</text>
<text x="347.1" y="97.5">9</text>
<text x="350.6" y="99.3">DETECT1</text>
<text x="40.1" y="102.8">3</text>
<text x="40.1" y="106.4">4</text>
<text x="43.6" y="104.6">PC14-OSC32_IN</text>
<text x="87.8" y="104.6">PB9</text>
<text x="95.4" y="106.4">45</text>
<text x="95.4" y="102.8">46</text>
<text x="350.6" y="102.8">DETECT2 GND</text>
<text x="40.1" y="109.9">5</text>
<text x="40.1" y="113.4">6</text>
<text x="43.6" y="108.1">PC15-OSC32_OUT</text>
<text x="43.6" y="111.7">PD0-OSC_IN</text>
<text x="82.8" y="111.7">BOOT0</text>
<text x="87.8" y="108.1">PB8</text>
<text x="95.4" y="113.4">43</text>
<text x="95.4" y="109.9">44</text>
<text x="40.1" y="116.9">7</text>
<text x="43.6" y="115.2">PD1-OSC_OUT</text>
<text x="43.6" y="118.7">NRST</text>
<text x="87.8" y="118.7">PB6</text>
<text x="87.8" y="115.2">PB7</text>
<text x="95.4" y="116.9">42</text>
<text x="347.1" y="116.9">1</text>
<text x="350.6" y="118.7">DAT2</text>
<text x="87.8" y="125.8">PB4</text>
<text x="87.8" y="122.2">PB5</text>
<text x="95.4" y="124">40</text>
<text x="95.4" y="120.5">41</text>
<text x="347.1" y="120.5">2</text>
<text x="347.1" y="124">3</text>
<text x="350.6" y="122.2">CD/DAT3</text>
<text x="350.6" y="125.8">CMD</text>
<text x="38.1" y="127.5">10</text>
<text x="38.1" y="131.1">11</text>
<text x="43.6" y="129.3">PA0-WKUP</text>
<text x="87.8" y="129.3">PB3</text>
<text x="95.4" y="131.1">38</text>
<text x="95.4" y="127.5">39</text>
<text x="347.1" y="131.1">5</text>
<text x="38.1" y="134.6">12</text>
<text x="43.6" y="132.8">PA1</text>
<text x="43.6" y="136.3">PA2</text>
<text x="85.8" y="136.3">PA14</text>
<text x="85.8" y="132.8">PA15</text>
<text x="95.4" y="134.6">37</text>
<text x="350.6" y="132.8">CLK</text>
<text x="38.1" y="138.1">13</text>
<text x="38.1" y="141.6">14</text>
<text x="43.6" y="139.9">PA3</text>
<text x="43.6" y="143.4">PA4</text>
<text x="347.1" y="138.1">7</text>
<text x="347.1" y="141.6">8</text>
<text x="350.6" y="139.9">DAT0</text>
<text x="350.6" y="143.4">DAT1</text>
<text x="38.1" y="145.2">15</text>
<text x="38.1" y="148.7">16</text>
<text x="43.6" y="146.9">PA5</text>
<text x="85.8" y="146.9">PA13</text>
<text x="95.4" y="148.7">33</text>
<text x="95.4" y="145.2">34</text>
<text x="345" y="148.7">10</text>
<text x="347.1" y="145.2">9</text>
<text x="350.6" y="146.9">DETECT1</text>
<text x="38.1" y="152.2">17</text>
<text x="38.1" y="155.8">18</text>
<text x="43.6" y="150.5">PA6</text>
<text x="43.6" y="154">PA7</text>
<text x="85.8" y="154">PA11</text>
<text x="85.8" y="150.5">PA12</text>
<text x="95.4" y="155.8">31</text>
<text x="95.4" y="152.2">32</text>
<text x="350.6" y="150.5">DETECT2 GND</text>
<text x="38.1" y="159.3">19</text>
<text x="43.6" y="157.5">PB0</text>
<text x="43.6" y="161">PB1</text>
<text x="85.8" y="157.5">PA10</text>
<text x="87.8" y="161">PA9</text>
<text x="95.4" y="159.3">30</text>
<text x="38.1" y="162.8">20</text>
<text x="38.1" y="166.3">21</text>
<text x="43.6" y="164.6">PB2</text>
<text x="87.8" y="164.6">PA8</text>
<text x="95.4" y="166.3">28</text>
<text x="95.4" y="162.8">29</text>
<text x="38.1" y="169.9">22</text>
<text x="43.6" y="168.1">PB10</text>
<text x="43.6" y="171.6">PB11</text>
<text x="85.8" y="171.6">PB14</text>
<text x="85.8" y="168.1">PB15</text>
<text x="95.4" y="173.4">26</text>
<text x="95.4" y="169.9">27</text>
<text x="85.8" y="178.7">PB12</text>
<text x="85.8" y="175.2">PB13</text>
<text x="95.4" y="176.9">25</text>
<text x="320" y="196">30</text>
<text x="328.6" y="196">29</text>
<text x="320" y="203">26</text>
<text x="320" y="199.5">28</text>
<text x="328.6" y="203">25</text>
<text x="328.6" y="199.5">27</text>
<text x="320" y="206.6">24</text>
<text x="328.6" y="206.6">23</text>
<text x="320" y="213.6">20</text>
<text x="320" y="210.1">22</text>
<text x="328.6" y="213.6">19</text>
<text x="328.6" y="210.1">21</text>
<text x="320" y="220.7">16</text>
<text x="320" y="217.1">18</text>
<text x="328.6" y="220.7">15</text>
<text x="328.6" y="217.1">17</text>
<text x="320" y="227.7">12</text>
<text x="320" y="224.2">14</text>
<text x="328.6" y="227.7">11</text>
<text x="328.6" y="224.2">13</text>
<text x="320" y="231.2">10</text>
<text x="330.7" y="231.2">9</text>
<text x="320" y="238.3">6</text>
<text x="320" y="234.8">8</text>
<text x="330.7" y="238.3">5</text>
<text x="330.7" y="234.8">7</text>
<text x="320" y="245.4">2</text>
<text x="320" y="241.8">4</text>
<text x="330.7" y="245.4">1</text>
<text x="330.7" y="241.8">3</text>
</g>
<g font-size="3.2">
<text x="367.1" y="23.5">GND</text>
<text x="375.9" y="21.7">11</text>
<text x="260" y="24.9">1</text>
<text x="260" y="28.4">2</text>
<text x="110.4" y="37.1" transform="rotate(-90 110.4 37.1)">2</text>
<text x="113.9" y="37.1" transform="rotate(-90 113.9 37.1)">1</text>
<text x="200" y="39">1</text>
<text x="347.1" y="39.3">6</text>
<text x="350.6" y="41.1">VSS</text>
<text x="200" y="42.5">2</text>
<text x="375.9" y="53.4">12</text>
<text x="100.2" y="59.1" transform="rotate(-90 100.2 59.1)">1</text>
<text x="260" y="65.4">1</text>
<text x="100.2" y="68.2" transform="rotate(-90 100.2 68.2)">2</text>
<text x="174.2" y="68.6">1</text>
<text x="260" y="69">2</text>
<text x="367.1" y="71.1">GND</text>
<text x="375.9" y="69.3">11</text>
<text x="174.2" y="72.8">2</text>
<text x="174.2" y="76.4">3</text>
<text x="174.2" y="79.9">4</text>
<text x="347.1" y="87">6</text>
<text x="350.6" y="88.7">VSS</text>
<text x="220.5" y="95.4">1</text>
<text x="83.4" y="101.1">VSS_3</text>
<text x="95.4" y="99.3">47</text>
<text x="220.5" y="99">2</text>
<text x="375.9" y="101.1">12</text>
<text x="220.5" y="102.5">3</text>
<text x="220.5" y="106">4</text>
<text x="220.5" y="109.5">5</text>
<text x="220.5" y="113.1">6</text>
<text x="367.1" y="118.7">GND</text>
<text x="375.9" y="116.9">11</text>
<text x="40.1" y="120.5">8</text>
<text x="43.6" y="122.2">VSSA</text>
<text x="347.1" y="134.6">6</text>
<text x="350.6" y="136.3">VSS</text>
<text x="83.4" y="143.4">VSS_2</text>
<text x="95.4" y="141.6">35</text>
<text x="375.9" y="148.7">12</text>
<text x="38.1" y="173.4">23</text>
<text x="43.6" y="175.2">VSS_1</text>
<text x="113.6" y="229.5">1</text>
<text x="113.6" y="233">3</text>
<text x="124.3" y="229.5">2</text>
<text x="124.3" y="233">4</text>
<text x="113.6" y="236.5">5</text>
<text x="124.3" y="236.5">6</text>
<text x="113.6" y="240.1">7</text>
<text x="113.6" y="243.6">9</text>
<text x="122.3" y="243.6">10</text>
<text x="124.3" y="240.1">8</text>
<text x="113.6" y="247.1">11</text>
<text x="113.6" y="250.6">13</text>
<text x="122.3" y="247.1">12</text>
<text x="122.3" y="250.6">14</text>
<text x="113.6" y="254.2">15</text>
<text x="113.6" y="257.7">17</text>
<text x="122.3" y="254.2">16</text>
<text x="122.3" y="257.7">18</text>
<text x="113.6" y="261.2">19</text>
<text x="122.3" y="261.2">20</text>
</g>
<g font-size="3.2" fill="#f00">
<text x="347.1" y="32.3">4</text>
<text x="350.6" y="34">VDD</text>
<text x="347.1" y="79.9">4</text>
<text x="350.6" y="81.7">VDD</text>
<text x="95.4" y="95.8">48</text>
<text x="82.9" y="97.5">VDD_3</text>
<text x="40.1" y="124">9</text>
<text x="43.6" y="125.8">VDDA</text>
<text x="347.1" y="127.5">4</text>
<text x="350.6" y="129.3">VDD</text>
<text x="82.9" y="139.9">VDD_2</text>
<text x="95.4" y="138.1">36</text>
<text x="38.1" y="176.9">24</text>
<text x="43.6" y="178.7">VDD_1</text>
</g>
</svg>
